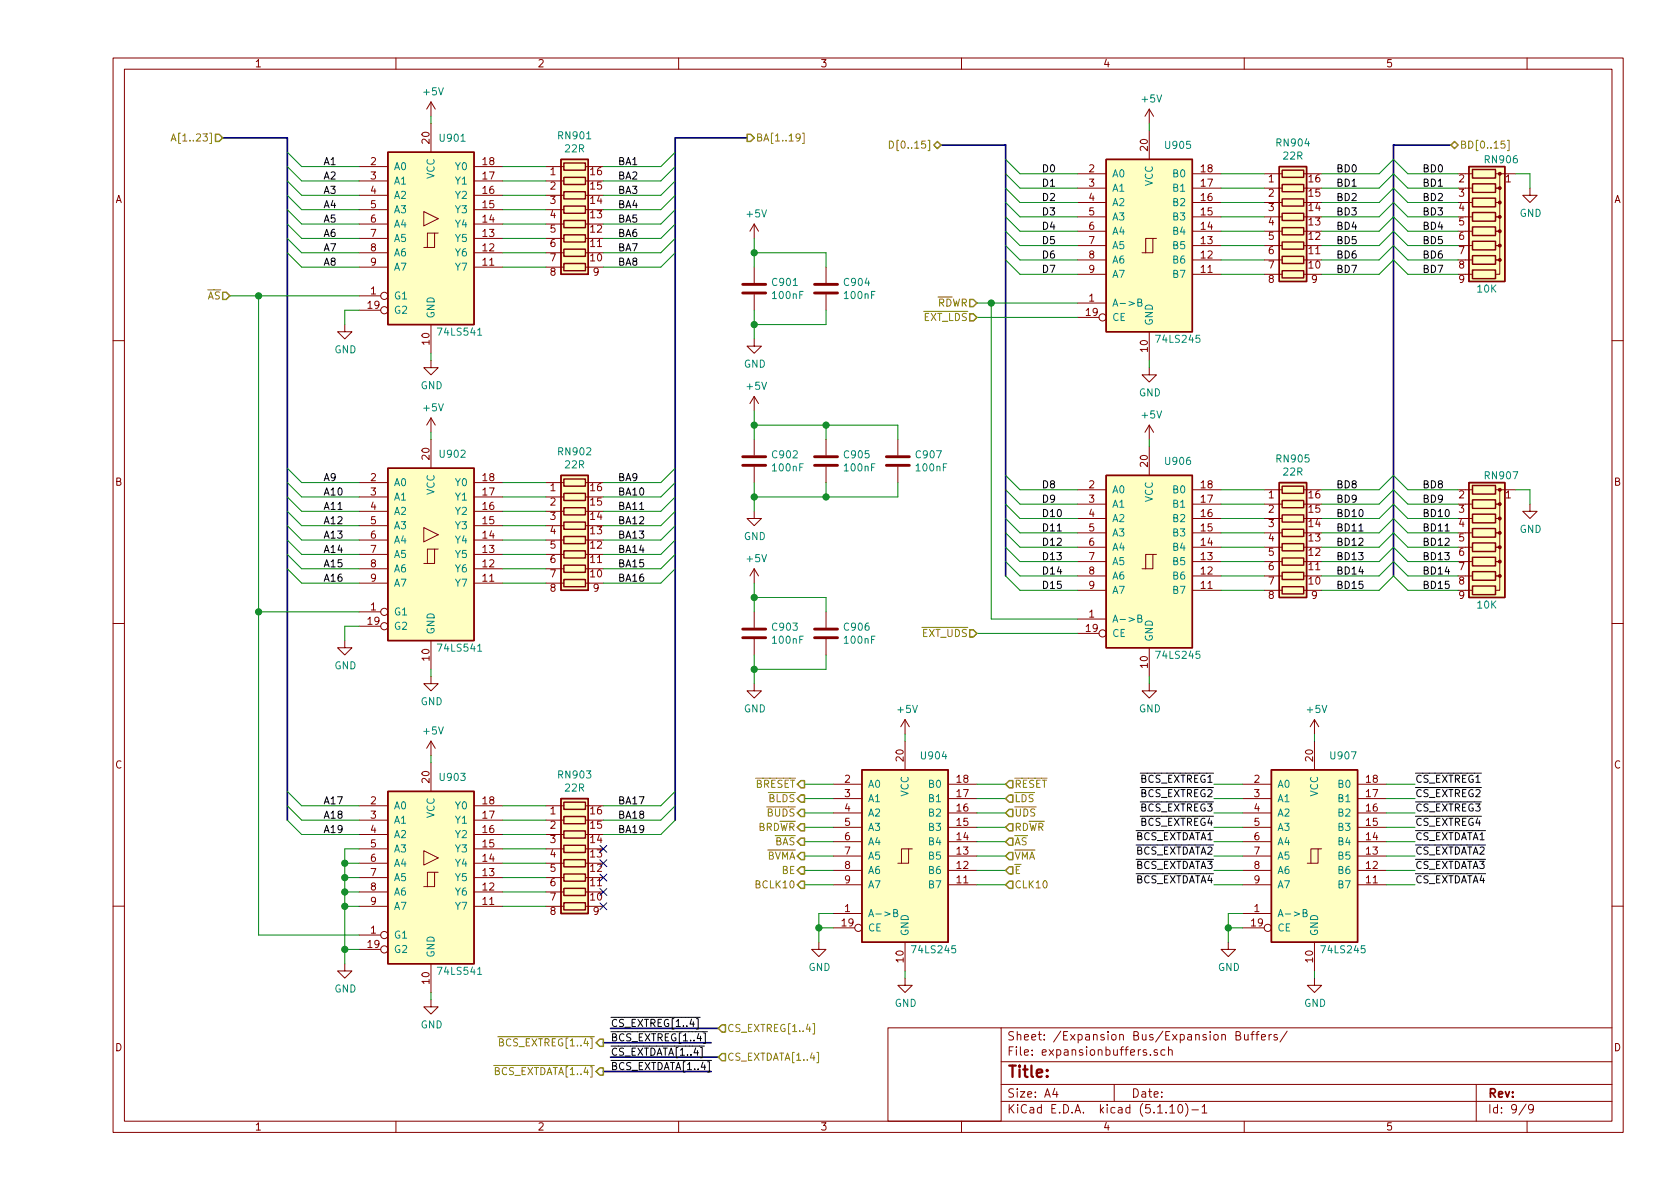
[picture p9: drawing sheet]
<svg xmlns="http://www.w3.org/2000/svg" width="297mm" height="210mm" viewBox="0 0 297 210" stroke-linecap="round" stroke-linejoin="round" font-family="sans-serif">
<g fill="none" stroke="#840000" stroke-width=".18">
<path d="M20 10.3h267v189.9h-267zM22 12.2h263v186.1h-263zM70 10.3v1.9M76.2 18l-.8 1.3M76.2 18v2.6M76.2 18l.8 1.3M120 10.3v1.9M170 10.3v1.9M203.2 19.3v2.5M203.2 19.3l-.8 1.3M203.2 19.3l.8 1.3M220 10.3v1.9"/>
<path d="M270 10.3v1.9M63.5 39.6h5.1M63.5 37.1h5.1M63.5 34.5h5.1M63.5 32h5.1M63.5 29.5h5.1M74.9 37.4l2.6 1.3-2.6 1.2zM76.2 21.8v5.1M83.8 39.6h5.1M83.8 37.1h5.1M83.8 34.5h5.1M83.8 32h5.1"/>
<path d="M83.8 29.5h5.1M96.5 39.6h3.2M96.5 37.1h3.2M96.5 34.5h3.2M96.5 32h3.2M96.5 29.5h3.2M103.5 39.6h.6M103.5 37.1h.6M103.5 34.5h.6M103.5 32h.6M103.5 29.5h.6M133.3 39.6v2.6"/>
<path d="M133.3 39.6l-.7 1.3M133.3 39.6l.8 1.3M190.5 30.7h5.1M190.5 33.3h5.1M190.5 35.8h5.1M190.5 38.3h5.1M203.2 23.1v5.1M210.8 30.7h5.1M210.8 33.3h5.1M210.8 35.8h5.1M210.8 38.3h5.1M223.5 30.7h3.2"/>
<path d="M223.5 33.3h3.2M223.5 35.8h3.2M223.5 38.3h3.2M230.5 30.7h.6M230.5 33.3h.6M230.5 35.8h.6M230.5 38.3h.6M259.1 30.7h1.2M259.1 33.3h1.2M259.1 35.8h1.2M259.1 38.3h1.2M264.4 30.7h.8v2.6h-.8h.8v2.5h-.8h.8v2.5h-.8h.8v2.6h-.8h.8v2.5h-.8h.8v2.6h-.8h.8v2.5h-.8"/>
<path d="M265.4 30.7h2.6M270.5 33.3v1.2h1.3l-1.3 1.3-1.3-1.3h1.3M61 57.4v1.3h1.2l-1.2 1.2-1.3-1.2h1.3M63.5 52.3h3.8M63.5 47.2h5.1M63.5 44.7h5.1M63.5 42.2h5.1M63.5 54.9h3.8M76.2 57.4v5.1M76.8 41.2h-1.2v2.6M77.5 41.2h-.7v2.6h-1.9M83.8 47.2h5.1"/>
<path d="M83.8 44.7h5.1M83.8 42.2h5.1M96.5 47.2h3.2M96.5 44.7h3.2M96.5 42.2h3.2M103.5 47.2h3.2M103.5 44.7h.6M103.5 42.2h.6M133.3 59.9v1.3h1.3l-1.3 1.3-1.2-1.3h1.2M133.3 47.2v2.8M133.3 52.1v2.8M146 47.2v2.8"/>
<path d="M146 52.1v2.8M190.5 40.9h5.1M190.5 43.4h5.1M190.5 46h5.1M190.5 48.5h5.1M190.5 53.6h5.1M190.5 56.1h3.8M203.2 58.7v5M203.8 42.2h-1.2v2.5M204.5 42.2h-.7v2.5h-1.9M210.8 40.9h5.1M210.8 43.4h5.1"/>
<path d="M210.8 46h5.1M210.8 48.5h5.1M223.5 40.9h3.2M223.5 43.4h3.2M223.5 46h3.2M223.5 48.5h3.2M230.5 40.9h.6M230.5 43.4h.6M230.5 46h.6M230.5 48.5h3.2M259.1 40.9h1.2M259.1 43.4h1.2"/>
<path d="M259.1 46h1.2M259.1 48.5h1.2M20 60.2h2M76.2 63.7v1.3h1.3l-1.3 1.3-1.3-1.3h1.3M76.2 73.9v2.5M76.2 77.7v5.1M76.2 73.9l-.8 1.3M76.2 73.9l.8 1.3M133.3 70.1v2.5M133.3 77.7v2.8M133.3 70.1l-.7 1.3M133.3 70.1l.8 1.3"/>
<path d="M146 77.7v2.8M158.7 77.7v2.8M203.2 65v1.3h1.3l-1.3 1.3-1.3-1.3h1.3M203.2 75.2l-.8 1.2M203.2 75.2v2.5M203.2 79v5.1M203.2 75.2l.8 1.2M285 60.2h2M63.5 98h5.1M63.5 95.5h5.1M63.5 93h5.1M63.5 90.4h5.1"/>
<path d="M63.5 87.9h5.1M63.5 85.3h5.1M74.9 93.3l2.6 1.3-2.6 1.2zM76.8 97.1h-1.2v2.5M77.5 97.1h-.7v2.5h-1.9M83.8 98h5.1M83.8 95.5h5.1M83.8 93h5.1M83.8 90.4h5.1M83.8 87.9h5.1M83.8 85.3h5.1M96.5 98h3.2"/>
<path d="M96.5 95.5h3.2M96.5 93h3.2M96.5 90.4h3.2M96.5 87.9h3.2M96.5 85.3h3.2M103.5 98h.6M103.5 95.5h.6M103.5 93h.6M103.5 90.4h.6M103.5 87.9h.6M103.5 85.3h.6M133.3 90.4v1.3h1.3l-1.3 1.3-1.2-1.3h1.2"/>
<path d="M133.3 82.5v2.8M146 82.5v2.8M158.7 82.5v2.8M190.5 86.6h5.1M190.5 89.1h5.1M190.5 91.7h5.1M190.5 94.2h5.1M190.5 96.8h5.1M190.5 99.3h5.1M203.8 98h-1.2v2.6M204.5 98h-.7v2.6h-1.9M210.8 86.6h5.1"/>
<path d="M210.8 89.1h5.1M210.8 91.7h5.1M210.8 94.2h5.1M210.8 96.8h5.1M210.8 99.3h5.1M223.5 86.6h3.2M223.5 89.1h3.2M223.5 91.7h3.2M223.5 94.2h3.2M223.5 96.8h3.2M223.5 99.3h3.2M230.5 86.6h.6"/>
<path d="M230.5 89.1h.6M230.5 91.7h.6M230.5 94.2h.6M230.5 96.8h.6M230.5 99.3h.6M259.1 86.6h1.2M259.1 89.1h1.2M259.1 91.7h1.2M259.1 94.2h1.2M259.1 96.8h1.2M259.1 99.3h1.2M264.4 86.6h.8v2.5h-.8h.8v2.6h-.8h.8v2.5h-.8h.8v2.6h-.8h.8v2.5h-.8h.8v2.5h-.8h.8v2.6h-.8"/>
<path d="M265.4 86.6h2.6M270.5 89.1v1.3h1.3l-1.3 1.3-1.3-1.3h1.3M20 110.3h2M61 113.3v1.2h1.2l-1.2 1.3-1.3-1.3h1.3M63.5 108.2h3.8M63.5 103.1h5.1M63.5 100.6h5.1M63.5 110.7h3.8M76.2 119.6v1.3h1.3l-1.3 1.3-1.3-1.3h1.3M76.2 113.3v5.1M83.8 103.1h5.1M83.8 100.6h5.1"/>
<path d="M96.5 103.1h3.2M96.5 100.6h3.2M103.5 103.1h3.2M103.5 100.6h.6M133.3 100.6v2.5M133.3 108.2v2.8M133.3 113v2.8M133.3 100.6l-.7 1.2M133.3 100.6l.8 1.2M146 108.2v2.8M146 113v2.8M190.5 101.8h5.1"/>
<path d="M190.5 104.4h5.1M190.5 109.5h5.1M190.5 112h3.8M203.2 114.5v5.1M210.8 101.8h5.1M210.8 104.4h5.1M223.5 101.8h3.2M223.5 104.4h3.2M230.5 101.8h.6M230.5 104.4h3.2M259.1 101.8h1.2M259.1 104.4h1.2"/>
<path d="M285 110.3h2M76.2 131.1v2.5M76.2 134.9v5M76.2 131.1l-.8 1.2M76.2 131.1l.8 1.2M133.3 120.9v1.3h1.3l-1.3 1.2-1.2-1.2h1.2M147.3 138.7h5.1M160 127.2l-.7 1.3M160 127.2v2.6M160 131.1v5M160 127.2l.8 1.3M167.6 138.7h5.1"/>
<path d="M203.2 120.9v1.3h1.3l-1.3 1.2-1.3-1.2h1.3M219.7 138.7h5.1M232.4 127.2l-.8 1.3M232.4 127.2v2.6M232.4 131.1v5M232.4 127.2l.8 1.3M240 138.7h5.1M63.5 142.5h5.1M63.5 145h5.1M63.5 147.6h5.1M63.5 150.1h5.1M63.5 152.6h5.1"/>
<path d="M63.5 155.2h5.1M63.5 157.7h5.1M74.9 150.4l2.6 1.3-2.6 1.3zM76.8 154.2h-1.2v2.6M77.5 154.2h-.7v2.6h-1.9M83.8 142.5h5.1M83.8 145h5.1M83.8 147.6h5.1M83.8 150.1h5.1M83.8 152.6h5.1M83.8 155.2h5.1M83.8 157.7h5.1"/>
<path d="M96.5 142.5h3.2M96.5 145h3.2M96.5 147.6h3.2M96.5 150.1h3.2M96.5 152.6h3.2M96.5 155.2h3.2M96.5 157.7h3.2M103.5 142.5h.6M103.5 145h.6M103.5 147.6h.6M103.5 150.1h.6M103.5 152.6h.6"/>
<path d="M103.5 155.2h.6M103.5 157.7h.6M147.3 156.5h5.1M147.3 153.9h5.1M147.3 151.4h5.1M147.3 148.8h5.1M147.3 146.3h5.1M147.3 143.8h5.1M147.3 141.2h5.1M160.7 150.1h-1.3v2.5M161.3 150.1h-.6v2.5h-2M167.6 156.5h5.1"/>
<path d="M167.6 153.9h5.1M167.6 151.4h5.1M167.6 148.8h5.1M167.6 146.3h5.1M167.6 143.8h5.1M167.6 141.2h5.1M219.7 156.5h5.1M219.7 153.9h5.1M219.7 151.4h5.1M219.7 148.8h5.1M219.7 146.3h5.1M219.7 143.8h5.1"/>
<path d="M219.7 141.2h5.1M233 150.1h-1.2v2.5M233.7 150.1h-.7v2.5h-1.9M240 156.5h5.1M240 153.9h5.1M240 151.4h5.1M240 148.8h5.1M240 146.3h5.1M240 143.8h5.1M240 141.2h5.1M20 160.2h2M61 170.4v1.3h1.2l-1.2 1.3-1.3-1.3h1.3"/>
<path d="M63.5 160.3h5.1M63.5 165.3h3.8M63.5 167.9h3.8M76.2 176.8v1.2h1.3l-1.3 1.3-1.3-1.3h1.3M76.2 170.4v5.1M83.8 160.3h5.1M96.5 160.3h3.2M103.5 160.3h3.2M144.8 166.6v1.3h1.2l-1.2 1.3-1.3-1.3h1.3M147.3 161.5h5.1M147.3 164.1h3.8M160 173v1.2h1.3l-1.3 1.3-1.3-1.3h1.3"/>
<path d="M160 166.6v5.1M217.2 166.6v1.3h1.2l-1.2 1.3-1.3-1.3h1.3M219.7 161.5h5.1M219.7 164.1h3.8M232.4 173v1.2h1.3l-1.3 1.3-1.3-1.3h1.3M232.4 166.6v5.1M285 160.2h2M70 198.3v1.9M120 198.3v1.9M157 181.8h20v16.5h-20zM170 198.3v1.9M177 194.8h108"/>
<path d="M177 191.8h108M177 187.8h108M177 181.8h108M186.5 192.5l-.4 1h1M186.8 193v1M197 191.8v3M203.4 186.5v.1M204.6 185.7a.37 .37 0 0 0-.6 .1l.1 .2 .5 .2 .1 .1-.2 .3-.5-.1M206 185.7l-.5-.1-.2 .3v.6l.2 .1 .5-.1M206.6 185.7h.1a.37 .37 0 0 1 .6 .1v.8M206.6 185.1v1.5M206.8 195.8l.5-.5v1.5"/>
<path d="M206.8 196.8h.9M208.5 195.4l.1-.1a.8 .8 0 0 1 .5 .8 .8 .8 0 0 1-.5 .7 1 1 0 0 1-.1-1.4zM209.6 195.1a1.71 1.71 0 0 1 0 2.3M210.7 196.3h1.2M212.5 195.8l.5-.5v1.5M212.5 196.8h.9M218.5 183.1l.8-.1v-.3l-.1-.2-.7-.1v1.5h.6l.3-.3a.41 .41 0 0 0-.4-.5M220 198.3v1.9M220 182.9l.1 .9 .3 .1 .3-.1M220.7 182.9v1M221.2 182.9h.5M221.7 182.4l-.3 .2v1.3"/>
<path d="M222 182.9h.6M222.6 182.4l-.3 .1-.1 .1v1.3M223 183.4l.7-.1v-.3l-.5-.1-.2 .2 .1 .7h.6M224.4 182.9v1M224.8 182.9l-.4 .3M225.8 183l-.3-.1-.3 .2 .1 .3 .5 .1v.3h-.6M227.6 182.3l-1.3 2M261 191.8v6.5M269.8 195.2l-1.2 2M270 198.3v1.9M271.1 196l-.3 .3-.4-.1-.1-.2v-.4l.1-.2 .4-.1 .2 .2a1.19 1.19 0 0 1-.2 1.2l-.4 .1"/>
<circle cx="67.9" cy="52.3" r=".63"/>
<circle cx="67.9" cy="54.9" r=".63"/>
<circle cx="194.9" cy="56.1" r=".63"/>
<circle cx="67.9" cy="110.7" r=".63"/>
<circle cx="67.9" cy="108.2" r=".63"/>
<circle cx="194.9" cy="112" r=".63"/>
<circle cx="67.9" cy="167.9" r=".63"/>
<circle cx="67.9" cy="165.3" r=".63"/>
<circle cx="151.8" cy="164.1" r=".63"/>
<circle cx="224.2" cy="164.1" r=".63"/>
</g>
<g fill="#ffffc2" stroke="#ffffc2" stroke-width=".18">
<path d="M259.7 29.5h6.4v20.3h-6.4z"/>
<path d="M224.8 136.1h15.2v30.5h-15.2z"/>
<path d="M152.4 136.1h15.2v30.5h-15.2z"/>
<path d="M259.7 85.3h6.4v20.4h-6.4z"/>
<path d="M226.2 85.3h4.8v20.4h-4.8z"/>
<path d="M195.6 84.1h15.2v30.4h-15.2z"/>
<path d="M195.6 28.2h15.2v30.5h-15.2z"/>
<path d="M226.2 29.5h4.8v20.3h-4.8z"/>
<path d="M99.2 141.2h4.8v20.3h-4.8z"/>
<path d="M68.6 26.9h15.2v30.5h-15.2z"/>
<path d="M68.6 82.8h15.2v30.5h-15.2z"/>
<path d="M68.6 139.9h15.2v30.5h-15.2z"/>
<path d="M99.2 28.2h4.8v20.3h-4.8z"/>
<path d="M99.2 84.1h4.8v20.3h-4.8z"/>
</g>
<g fill="none" stroke="#840000" stroke-width=".25">
<path d="M68.6 26.9h15.2v30.5h-15.2zM99.2 28.2h4.8v20.3h-4.8zM99.7 28.8h3.8v1.3h-3.8zM99.7 31.4h3.8v1.2h-3.8zM99.7 33.9h3.8v1.3h-3.8zM99.7 36.4h3.8v1.3h-3.8zM99.7 39h3.8v1.3h-3.8zM195.6 28.2h15.2v30.5h-15.2zM226.2 29.5h4.8v20.3h-4.8zM226.7 30.1h3.8v1.3h-3.8zM226.7 32.6h3.8v1.3h-3.8zM226.7 35.2h3.8v1.2h-3.8z"/>
<path d="M226.7 37.7h3.8v1.3h-3.8zM259.7 29.5h6.4v20.3h-6.4zM260.3 30h4.1v1.5h-4.1zM260.3 32.5h4.1v1.5h-4.1zM260.3 35h4.1v1.6h-4.1zM260.3 37.6h4.1v1.5h-4.1zM99.7 41.5h3.8v1.3h-3.8zM99.7 44.1h3.8v1.2h-3.8zM99.7 46.6h3.8v1.3h-3.8zM226.7 40.3h3.8v1.2h-3.8zM226.7 42.8h3.8v1.3h-3.8zM226.7 45.3h3.8v1.3h-3.8z"/>
<path d="M226.7 47.9h3.8v1.2h-3.8zM260.3 40.1h4.1v1.6h-4.1zM260.3 42.7h4.1v1.5h-4.1zM260.3 45.2h4.1v1.5h-4.1zM260.3 47.7h4.1v1.6h-4.1zM68.6 82.8h15.2v30.5h-15.2zM99.2 84.1h4.8v20.3h-4.8zM99.7 84.7h3.8v1.3h-3.8zM99.7 87.2h3.8v1.3h-3.8zM99.7 89.8h3.8v1.3h-3.8zM99.7 92.3h3.8v1.3h-3.8zM99.7 94.9h3.8v1.2h-3.8z"/>
<path d="M99.7 97.4h3.8v1.3h-3.8zM99.7 99.9h3.8v1.3h-3.8zM195.6 84.1h15.2v30.4h-15.2zM226.2 85.3h4.8v20.4h-4.8zM226.7 86h3.8v1.2h-3.8zM226.7 88.5h3.8v1.3h-3.8zM226.7 91.1h3.8v1.2h-3.8zM226.7 93.6h3.8v1.3h-3.8zM226.7 96.1h3.8v1.3h-3.8zM226.7 98.7h3.8v1.2h-3.8zM259.7 85.3h6.4v20.4h-6.4zM260.3 85.8h4.1v1.6h-4.1z"/>
<path d="M260.3 88.4h4.1v1.5h-4.1zM260.3 90.9h4.1v1.6h-4.1zM260.3 93.5h4.1v1.5h-4.1zM260.3 96h4.1v1.5h-4.1zM260.3 98.5h4.1v1.6h-4.1zM99.7 102.5h3.8v1.3h-3.8zM226.7 101.2h3.8v1.3h-3.8zM226.7 103.8h3.8v1.2h-3.8zM260.3 101.1h4.1v1.5h-4.1zM260.3 103.6h4.1v1.6h-4.1zM68.6 139.9h15.2v30.5h-15.2zM152.4 136.1h15.2v30.5h-15.2z"/>
<path d="M224.8 136.1h15.2v30.5h-15.2zM99.2 141.2h4.8v20.3h-4.8zM99.7 141.9h3.8v1.2h-3.8zM99.7 144.4h3.8v1.3h-3.8zM99.7 146.9h3.8v1.3h-3.8zM99.7 149.5h3.8v1.2h-3.8zM99.7 152h3.8v1.3h-3.8zM99.7 154.6h3.8v1.2h-3.8zM99.7 157.1h3.8v1.3h-3.8zM99.7 159.6h3.8v1.3h-3.8z"/>
</g>
<g fill="#840000" stroke="#840000" stroke-width=".18">
<circle cx="265.2" cy="30.7" r=".25"/>
<circle cx="265.2" cy="33.3" r=".25"/>
<circle cx="265.2" cy="35.8" r=".25"/>
<circle cx="265.2" cy="38.3" r=".25"/>
<circle cx="265.2" cy="40.9" r=".25"/>
<circle cx="265.2" cy="43.4" r=".25"/>
<circle cx="265.2" cy="46" r=".25"/>
<circle cx="265.2" cy="86.6" r=".25"/>
<circle cx="265.2" cy="89.1" r=".25"/>
<circle cx="265.2" cy="91.7" r=".25"/>
<circle cx="265.2" cy="94.2" r=".25"/>
<circle cx="265.2" cy="96.8" r=".25"/>
<circle cx="265.2" cy="99.3" r=".25"/>
<circle cx="265.2" cy="101.8" r=".25"/>
</g>
<g fill="none" stroke="#840000" stroke-width=".51">
<path d="M131.3 51.8h4.1M131.3 50.3h4.1M144 51.8h4.1M144 50.3h4.1M131.3 82.3h4.1M131.3 80.8h4.1M144 82.3h4.1M144 80.8h4.1M156.7 82.3h4.1M156.7 80.8h4.1M131.3 112.8h4.1M131.3 111.2h4.1"/>
<path d="M144 112.8h4.1M144 111.2h4.1"/>
</g>
<path d="M84.5 59.3h.7M201.2 53.5l.6-.1v-.4l-.6-.1v1.2h.5l.2-.2v-.2l-.3-.2M84.5 115.2h.7M201.2 109.4l.6-.1v-.4l-.6-.1v1.2h.5l.2-.2v-.2l-.3-.2M84.5 172.3h.7M158 161.4h.6v-.4l-.6-.2v1.3h.5l.2-.2v-.2l-.3-.3M230.4 161.4h.6v-.4l-.6-.2v1.3h.5l.2-.2v-.2l-.3-.3" fill="none" stroke="#008484" stroke-width=".18"/>
<path d="M39.4 24.4h11.4v120.6M132.1 24.4h-12.7v120.6M166.4 25.6h11.4v76.2M256.5 25.6h-10.1v76.2M106.7 189.5h19M106.7 184.4h19M107.9 186.9h19.1M107.9 181.9h19.1" fill="none" stroke="#000084" stroke-width=".3"/>
<g fill="none" stroke="#008400" stroke-width=".18">
<path d="M50.8 34.5l2.5 2.6h10.2M50.8 39.6l2.5 2.6h10.2M50.8 37.1l2.5 2.5h10.2M50.8 32l2.5 2.5h10.2M50.8 29.5l2.5 2.5h10.2M50.8 26.9l2.5 2.6h10.2M76.2 20.6v1.2M88.9 37.1h7.6M88.9 39.6h7.6M88.9 34.5h7.6M88.9 32h7.6M88.9 29.5h7.6"/>
<path d="M119.4 34.5l-2.6 2.6h-10.1M119.4 39.6l-2.6 2.6h-10.1M119.4 37.1l-2.6 2.5h-10.1M119.4 32l-2.6 2.5h-10.1M119.4 29.5l-2.6 2.5h-10.1M119.4 26.9l-2.6 2.6h-10.1M177.8 28.2l2.5 2.5h10.2M177.8 38.3l2.5 2.6h10.2M177.8 35.8l2.5 2.5h10.2M177.8 33.3l2.5 2.5h10.2M177.8 30.7l2.5 2.6h10.2M203.2 21.8v1.3"/>
<path d="M215.9 30.7h7.6M215.9 38.3h7.6M215.9 35.8h7.6M215.9 33.3h7.6M233.7 30.7h10.1l2.6-2.5 2.5 2.5h8.9M233.7 38.3h10.1l2.6-2.5 2.5 2.5h8.9M233.7 35.8h10.1l2.6-2.5 2.5 2.5h8.9M233.7 33.3h10.1l2.6-2.6 2.5 2.6h8.9M268 30.7h2.5v2.6M40.6 52.3h22.9M45.7 52.3v113h17.8M50.8 44.7l2.5 2.5h10.2"/>
<path d="M50.8 42.2l2.5 2.5h10.2M63.5 54.9h-2.5v2.5M88.9 42.2h7.6M88.9 47.2h7.6M88.9 44.7h7.6M119.4 44.7l-2.6 2.5h-10.1M119.4 42.2l-2.6 2.5h-10.1M133.3 42.2v5M133.3 54.9v5M133.3 44.7h12.7v2.5M146 54.9v2.5h-12.7M172.7 56.1h17.8"/>
<path d="M172.7 53.6h17.8M175.3 53.6v55.9h15.2M177.8 46l2.5 2.5h10.2M177.8 43.4l2.5 2.6h10.2M177.8 40.9l2.5 2.5h10.2M215.9 48.5h7.6M215.9 46h7.6M215.9 43.4h7.6M215.9 40.9h7.6M233.7 48.5h10.1l2.6-2.5 2.5 2.5h8.9M233.7 46h10.1l2.6-2.6 2.5 2.6h8.9M233.7 43.4h10.1l2.6-2.5 2.5 2.5h8.9"/>
<path d="M233.7 40.9h10.1l2.6-2.6 2.5 2.6h8.9M76.2 62.5v1.2M76.2 76.4v1.3M133.3 72.6v5.1M133.3 75.2h25.4v2.5M146 75.2v2.5M203.2 63.7v1.3M203.2 77.7v1.3M50.8 82.8l2.5 2.5h10.2M50.8 90.4l2.5 2.6h10.2M50.8 98l2.5 2.6h10.2M50.8 95.5l2.5 2.5h10.2"/>
<path d="M50.8 93l2.5 2.5h10.2M50.8 87.9l2.5 2.5h10.2M50.8 85.3l2.5 2.6h10.2M88.9 85.3h7.6M88.9 93h7.6M88.9 98h7.6M88.9 95.5h7.6M88.9 90.4h7.6M88.9 87.9h7.6M119.4 82.8l-2.6 2.5h-10.1M119.4 90.4l-2.6 2.6h-10.1M119.4 98l-2.6 2.6h-10.1"/>
<path d="M119.4 95.5l-2.6 2.5h-10.1M119.4 93l-2.6 2.5h-10.1M119.4 87.9l-2.6 2.5h-10.1M119.4 85.3l-2.6 2.6h-10.1M133.3 85.3v5.1M146 85.3v2.6M158.7 85.3v2.6h-25.4M177.8 99.3l2.5 2.5h10.2M177.8 96.8l2.5 2.5h10.2M177.8 94.2l2.5 2.6h10.2M177.8 91.7l2.5 2.5h10.2M177.8 89.1l2.5 2.6h10.2"/>
<path d="M177.8 86.6l2.5 2.5h10.2M177.8 84.1l2.5 2.5h10.2M215.9 99.3h7.6M215.9 96.8h7.6M215.9 94.2h7.6M215.9 91.7h7.6M215.9 89.1h7.6M215.9 86.6h7.6M233.7 99.3h10.1l2.6-2.5 2.5 2.5h8.9M233.7 96.8h10.1l2.6-2.6 2.5 2.6h8.9M233.7 94.2h10.1l2.6-2.5 2.5 2.5h8.9M233.7 91.7h10.1l2.6-2.6 2.5 2.6h8.9"/>
<path d="M233.7 89.1h10.1l2.6-2.5 2.5 2.5h8.9M233.7 86.6h10.1l2.6-2.5 2.5 2.5h8.9M268 86.6h2.5v2.5M45.7 108.2h17.8M50.8 100.6l2.5 2.5h10.2M63.5 110.7h-2.5v2.6M76.2 118.4v1.2M88.9 100.6h7.6M88.9 103.1h7.6M119.4 100.6l-2.6 2.5h-10.1M133.3 103.1v5.1M133.3 115.8v5.1"/>
<path d="M133.3 105.7h12.7v2.5M146 115.8v2.6h-12.7M172.7 112h17.8M177.8 101.8l2.5 2.6h10.2M203.2 119.6v1.3M215.9 104.4h7.6M215.9 101.8h7.6M233.7 104.4h10.1l2.6-2.6 2.5 2.6h8.9M233.7 101.8h10.1l2.6-2.5 2.5 2.5h8.9M50.8 139.9l2.5 2.6h10.2M76.2 133.6v1.3M119.4 139.9l-2.6 2.6h-10.1"/>
<path d="M142.2 138.7h5.1M160 129.8v1.3M172.7 138.7h5.1M214.6 138.7h5.1M232.4 129.8v1.3M245.1 138.7h5.1M50.8 142.5l2.5 2.5h10.2M50.8 145l2.5 2.6h10.2M61 152.6h2.5M61 155.2h2.5M61 157.7h2.5M63.5 150.1h-2.5v20.3"/>
<path d="M88.9 142.5h7.6M88.9 145h7.6M88.9 147.6h7.6M88.9 150.1h7.6M88.9 152.6h7.6M88.9 155.2h7.6M88.9 157.7h7.6M119.4 142.5l-2.6 2.5h-10.1M119.4 145l-2.6 2.6h-10.1M142.2 141.2h5.1M142.2 143.8h5.1M142.2 146.3h5.1"/>
<path d="M142.2 148.8h5.1M142.2 156.5h5.1M142.2 151.4h5.1M142.2 153.9h5.1M172.7 141.2h5.1M172.7 143.8h5.1M172.7 146.3h5.1M172.7 148.8h5.1M172.7 156.5h5.1M172.7 151.4h5.1M172.7 153.9h5.1M214.6 141.2h5.1"/>
<path d="M214.6 143.8h5.1M214.6 146.3h5.1M214.6 148.8h5.1M214.6 156.5h5.1M214.6 151.4h5.1M214.6 153.9h5.1M245.1 141.2h5.1M245.1 143.8h5.1M245.1 146.3h5.1M245.1 148.8h5.1M245.1 156.5h5.1M245.1 151.4h5.1"/>
<path d="M245.1 153.9h5.1M61 160.3h2.5M61 167.9h2.5M76.2 175.5v1.3M88.9 160.3h7.6M144.8 164.1h2.5M147.3 161.5h-2.5v5.1M160 171.7v1.3M217.2 164.1h2.5M219.7 161.5h-2.5v5.1M232.4 171.7v1.3"/>
</g>
<path d="M30.3 24.9l.4-1.2 .4 1.2M30.4 24.6h.6M141.5 24.2l-.3 .3-.3-.1-.2-.2 .2-.5h.3l.2 .1a.84 .84 0 0 1-.3 1.1h-.2M141.9 23.5h.3v1.9h-.3M157.3 24.9a.64 .64 0 0 1 .7 .7 .64 .64 0 0 1-.7 .6zM266 24.9h-.5l-.1 .6 .5-.1 .2 .3v.3l-.2 .2-.5-.1M266.5 24.8h.3v1.8h-.3M87.3 188.4h1.3M88 183.3h1.3M88.3 184.3l.5-.1 .2-.2-.1-.2-.6-.1v1.3h.5l.3-.3v-.2l-.4-.2M143.7 181h.3v1.8h-.3M144.4 186.1h.3v1.8h-.3" fill="none" stroke="#848400" stroke-width=".18"/>
<g fill="none" stroke="#848400" stroke-width=".25">
<path d="M38.1 23.7h.6l.7 .7-.7 .6h-.6zM132.1 23.7h.6l.6 .7-.6 .6h-.6zM165.1 25.6l.6-.6 .7 .6-.7 .7zM256.5 25.6l.7-.6 .6 .6-.6 .7zM39.4 51.7h.6l.6 .6-.6 .7h-.6zM171.4 53h.7l.6 .6-.6 .6h-.7zM171.4 55.5h.7l.6 .6-.6 .7h-.7zM171.4 111.4h.7l.6 .6-.6 .6h-.7zM141.6 138h.6v1.3h-.6l-.6-.6zM178.4 138h.7v1.3h-.7l-.6-.6zM141.6 153.3h.6v1.3h-.6l-.6-.7zM141.6 140.6h.6v1.3h-.6l-.6-.7z"/>
<path d="M141.6 145.7h.6v1.2h-.6l-.6-.6zM141.6 155.8h.6v1.3h-.6l-.6-.6zM141.6 143.1h.6v1.3h-.6l-.6-.6zM141.6 148.2h.6v1.3h-.6l-.6-.7zM141.6 150.7h.6v1.3h-.6l-.6-.6zM177.8 156.5l.6-.7h.7v1.3h-.7zM177.8 148.8l.6-.6h.7v1.3h-.7zM177.8 146.3l.6-.6h.7v1.2h-.7zM178.4 150.7h.7v1.3h-.7l-.6-.6zM178.4 153.3h.7v1.3h-.7l-.6-.7zM178.4 143.1h.7v1.3h-.7l-.6-.6zM178.4 140.6h.7v1.3h-.7l-.6-.7z"/>
<path d="M106 188.8h.7v1.3h-.7l-.6-.6zM106 183.8h.7v1.2h-.7l-.6-.6zM127.6 181.2h.7v1.3h-.7l-.6-.6zM127.6 186.3h.7v1.3h-.7l-.6-.7z"/>
</g>
<path d="M113.1 90.1h.7M240.3 93.9h.7M255.5 93.9h.7M123 179.9h.8M123.1 180.1h.3v1.9h-.3M123.7 185h.8M123.9 185.2h.3v1.8h-.3M124.2 182.4h.9M124.4 182.7h.3v1.8h-.3M124.9 187.5h.9M125.1 187.8h.3v1.8h-.3" fill="none" stroke="#000" stroke-width=".18"/>
<g fill="#008400" stroke="#008400" stroke-width=".25">
<circle cx="146.1" cy="75.2" r=".51"/>
<circle cx="61" cy="152.6" r=".51"/>
<circle cx="146.1" cy="87.9" r=".51"/>
<circle cx="133.4" cy="57.4" r=".51"/>
<circle cx="133.4" cy="105.7" r=".51"/>
<circle cx="144.8" cy="164.1" r=".51"/>
<circle cx="217.2" cy="164.1" r=".51"/>
<circle cx="175.3" cy="53.6" r=".51"/>
<circle cx="133.4" cy="44.7" r=".51"/>
<circle cx="45.7" cy="108.2" r=".51"/>
<circle cx="45.7" cy="52.3" r=".51"/>
<circle cx="61" cy="155.2" r=".51"/>
<circle cx="61" cy="157.7" r=".51"/>
<circle cx="61" cy="160.3" r=".51"/>
<circle cx="61" cy="167.9" r=".51"/>
<circle cx="133.4" cy="75.2" r=".51"/>
<circle cx="133.4" cy="87.9" r=".51"/>
<circle cx="133.4" cy="118.4" r=".51"/>
</g>
<path d="M106.1 149.5l1.2 1.2M106.1 152l1.2 1.3M106.1 154.6l1.2 1.2M106.1 157.1l1.2 1.2M106.1 159.7l1.2 1.2M107.3 149.5l-1.2 1.2M107.3 152l-1.2 1.3M107.3 154.6l-1.2 1.2M107.3 157.1l-1.2 1.2M107.3 159.7l-1.2 1.2" fill="none" stroke="#000084" stroke-width=".18"/>
<text font-size="2.8" fill="#840000" x="178" y="190.5">Title:</text>
<g font-size="2.1" fill="#840000">
<text x="178" y="184">Sheet: /Expansion Bus/Expansion Buffers/</text>
<text x="178" y="186.7">File: expansionbuffers.sch</text>
<text x="178" y="196.9">KiCad E.D.A. kicad (5.1.10)-1</text>
<text x="178" y="194.1">Size: A4</text>
<text x="200" y="194.1">Date:</text>
<text x="263" y="194.1">Rev:</text>
<text x="263" y="196.9">Id: 9/9</text>
</g>
<g font-size="1.8" fill="#840000">
<text x="45" y="11.9">1</text>
<text x="95" y="11.9">2</text>
<text x="145" y="11.9">3</text>
<text x="195" y="11.9">4</text>
<text x="245" y="11.9">5</text>
<text x="65.6" y="29.2">2</text>
<text x="75.9" y="25.3" transform="rotate(-90 75.9 25.3)">20</text>
<text x="85.4" y="29.2">18</text>
<text x="202.9" y="26.6" transform="rotate(-90 202.9 26.6)">20</text>
<text x="20.4" y="35.9">A</text>
<text x="65.6" y="31.7">3</text>
<text x="65.6" y="34.3">4</text>
<text x="85.4" y="34.3">16</text>
<text x="85.4" y="31.7">17</text>
<text x="97.3" y="31">1</text>
<text x="97.3" y="33.5">2</text>
<text x="104.4" y="33.5">15</text>
<text x="104.4" y="31">16</text>
<text x="192.6" y="30.5">2</text>
<text x="192.6" y="33">3</text>
<text x="192.6" y="35.6">4</text>
<text x="212.4" y="35.6">16</text>
<text x="212.4" y="33">17</text>
<text x="212.4" y="30.5">18</text>
<text x="224.3" y="32.3">1</text>
<text x="224.3" y="34.8">2</text>
<text x="231.4" y="34.8">15</text>
<text x="231.4" y="32.3">16</text>
<text x="258" y="32.3">2</text>
<text x="258" y="34.8">3</text>
<text x="266.2" y="32.3">1</text>
<text x="285.4" y="35.9">A</text>
<text x="65.6" y="36.8">5</text>
<text x="65.6" y="39.4">6</text>
<text x="65.6" y="41.9">7</text>
<text x="85.4" y="41.9">13</text>
<text x="85.4" y="39.4">14</text>
<text x="85.4" y="36.8">15</text>
<text x="97.3" y="36.1">3</text>
<text x="97.3" y="38.6">4</text>
<text x="97.3" y="41.1">5</text>
<text x="104.4" y="41.1">12</text>
<text x="104.4" y="38.6">13</text>
<text x="104.4" y="36.1">14</text>
<text x="192.6" y="38.1">5</text>
<text x="192.6" y="40.6">6</text>
<text x="212.4" y="40.6">14</text>
<text x="212.4" y="38.1">15</text>
<text x="224.3" y="37.3">3</text>
<text x="224.3" y="39.9">4</text>
<text x="231.4" y="39.9">13</text>
<text x="231.4" y="37.3">14</text>
<text x="258" y="37.3">4</text>
<text x="258" y="39.9">5</text>
<text x="65.6" y="44.4">8</text>
<text x="65.6" y="47">9</text>
<text x="85.4" y="47">11</text>
<text x="85.4" y="44.4">12</text>
<text x="97.3" y="43.7">6</text>
<text x="97.3" y="46.2">7</text>
<text x="104.4" y="46.2">10</text>
<text x="104.4" y="43.7">11</text>
<text x="192.6" y="43.2">7</text>
<text x="192.6" y="45.7">8</text>
<text x="212.4" y="45.7">12</text>
<text x="212.4" y="43.2">13</text>
<text x="224.3" y="42.4">5</text>
<text x="224.3" y="45">6</text>
<text x="224.3" y="47.5">7</text>
<text x="231.4" y="47.5">10</text>
<text x="231.4" y="45">11</text>
<text x="231.4" y="42.4">12</text>
<text x="258" y="42.4">6</text>
<text x="258" y="45">7</text>
<text x="258" y="47.5">8</text>
<text x="65.6" y="52.1">1</text>
<text x="97.3" y="48.8">8</text>
<text x="104.9" y="48.8">9</text>
<text x="192.6" y="53.3">1</text>
<text x="192.6" y="48.3">9</text>
<text x="212.4" y="48.3">11</text>
<text x="224.3" y="50">8</text>
<text x="231.9" y="50">9</text>
<text x="258" y="50">9</text>
<text x="65.1" y="54.6">19</text>
<text x="192.1" y="55.9">19</text>
<text x="75.9" y="60.9" transform="rotate(-90 75.9 60.9)">10</text>
<text x="202.9" y="62.2" transform="rotate(-90 202.9 62.2)">10</text>
<text x="75.9" y="81.2" transform="rotate(-90 75.9 81.2)">20</text>
<text x="202.9" y="82.5" transform="rotate(-90 202.9 82.5)">20</text>
<text x="20.4" y="85.9">B</text>
<text x="65.6" y="85.1">2</text>
<text x="65.6" y="87.6">3</text>
<text x="85.4" y="87.6">17</text>
<text x="85.4" y="85.1">18</text>
<text x="97.3" y="86.9">1</text>
<text x="97.3" y="89.4">2</text>
<text x="104.4" y="89.4">15</text>
<text x="104.4" y="86.9">16</text>
<text x="192.6" y="86.4">2</text>
<text x="192.6" y="88.9">3</text>
<text x="212.4" y="88.9">17</text>
<text x="212.4" y="86.4">18</text>
<text x="224.3" y="88.1">1</text>
<text x="231.4" y="88.1">16</text>
<text x="258" y="88.1">2</text>
<text x="266.2" y="88.1">1</text>
<text x="285.4" y="85.9">B</text>
<text x="65.6" y="90.2">4</text>
<text x="65.6" y="92.7">5</text>
<text x="65.6" y="95.2">6</text>
<text x="85.4" y="95.2">14</text>
<text x="85.4" y="92.7">15</text>
<text x="85.4" y="90.2">16</text>
<text x="97.3" y="91.9">3</text>
<text x="97.3" y="94.5">4</text>
<text x="104.4" y="94.5">13</text>
<text x="104.4" y="91.9">14</text>
<text x="192.6" y="91.4">4</text>
<text x="192.6" y="94">5</text>
<text x="212.4" y="94">15</text>
<text x="212.4" y="91.4">16</text>
<text x="224.3" y="90.7">2</text>
<text x="224.3" y="93.2">3</text>
<text x="224.3" y="95.8">4</text>
<text x="231.4" y="95.8">13</text>
<text x="231.4" y="93.2">14</text>
<text x="231.4" y="90.7">15</text>
<text x="258" y="90.7">3</text>
<text x="258" y="93.2">4</text>
<text x="258" y="95.8">5</text>
<text x="65.6" y="97.8">7</text>
<text x="65.6" y="100.3">8</text>
<text x="85.4" y="100.3">12</text>
<text x="85.4" y="97.8">13</text>
<text x="97.3" y="97">5</text>
<text x="97.3" y="99.6">6</text>
<text x="104.4" y="99.6">11</text>
<text x="104.4" y="97">12</text>
<text x="192.6" y="96.5">6</text>
<text x="192.6" y="99.1">7</text>
<text x="192.6" y="101.6">8</text>
<text x="212.4" y="101.6">12</text>
<text x="212.4" y="99.1">13</text>
<text x="212.4" y="96.5">14</text>
<text x="224.3" y="98.3">5</text>
<text x="224.3" y="100.8">6</text>
<text x="231.4" y="100.8">11</text>
<text x="231.4" y="98.3">12</text>
<text x="258" y="98.3">6</text>
<text x="258" y="100.8">7</text>
<text x="65.6" y="107.9">1</text>
<text x="65.6" y="102.9">9</text>
<text x="85.4" y="102.9">11</text>
<text x="97.3" y="102.1">7</text>
<text x="97.3" y="104.6">8</text>
<text x="104.4" y="102.1">10</text>
<text x="104.9" y="104.6">9</text>
<text x="192.6" y="104.1">9</text>
<text x="212.4" y="104.1">11</text>
<text x="224.3" y="103.4">7</text>
<text x="224.3" y="105.9">8</text>
<text x="231.4" y="103.4">10</text>
<text x="231.9" y="105.9">9</text>
<text x="258" y="103.4">8</text>
<text x="258" y="105.9">9</text>
<text x="65.1" y="110.5">19</text>
<text x="192.1" y="111.8">19</text>
<text x="192.6" y="109.2">1</text>
<text x="75.9" y="116.8" transform="rotate(-90 75.9 116.8)">10</text>
<text x="202.9" y="118.1" transform="rotate(-90 202.9 118.1)">10</text>
<text x="20.4" y="135.9">C</text>
<text x="159.8" y="134.6" transform="rotate(-90 159.8 134.6)">20</text>
<text x="232.2" y="134.6" transform="rotate(-90 232.2 134.6)">20</text>
<text x="285.4" y="135.9">C</text>
<text x="65.6" y="142.2">2</text>
<text x="75.9" y="138.4" transform="rotate(-90 75.9 138.4)">20</text>
<text x="85.4" y="142.2">18</text>
<text x="149.4" y="138.4">2</text>
<text x="149.4" y="141">3</text>
<text x="149.4" y="143.5">4</text>
<text x="169.2" y="143.5">16</text>
<text x="169.2" y="141">17</text>
<text x="169.2" y="138.4">18</text>
<text x="221.8" y="138.4">2</text>
<text x="221.8" y="141">3</text>
<text x="221.8" y="143.5">4</text>
<text x="241.6" y="143.5">16</text>
<text x="241.6" y="141">17</text>
<text x="241.6" y="138.4">18</text>
<text x="65.6" y="144.8">3</text>
<text x="65.6" y="147.3">4</text>
<text x="65.6" y="149.9">5</text>
<text x="85.4" y="149.9">15</text>
<text x="85.4" y="147.3">16</text>
<text x="85.4" y="144.8">17</text>
<text x="97.3" y="144">1</text>
<text x="97.3" y="146.6">2</text>
<text x="97.3" y="149.1">3</text>
<text x="104.4" y="149.1">14</text>
<text x="104.4" y="146.6">15</text>
<text x="104.4" y="144">16</text>
<text x="149.4" y="146">5</text>
<text x="149.4" y="148.6">6</text>
<text x="169.2" y="148.6">14</text>
<text x="169.2" y="146">15</text>
<text x="221.8" y="146">5</text>
<text x="221.8" y="148.6">6</text>
<text x="241.6" y="148.6">14</text>
<text x="241.6" y="146">15</text>
<text x="65.6" y="152.4">6</text>
<text x="65.6" y="154.9">7</text>
<text x="85.4" y="154.9">13</text>
<text x="85.4" y="152.4">14</text>
<text x="97.3" y="151.6">4</text>
<text x="97.3" y="154.2">5</text>
<text x="104.4" y="154.2">12</text>
<text x="104.4" y="151.6">13</text>
<text x="149.4" y="151.1">7</text>
<text x="149.4" y="153.7">8</text>
<text x="169.2" y="153.7">12</text>
<text x="169.2" y="151.1">13</text>
<text x="221.8" y="151.1">7</text>
<text x="221.8" y="153.7">8</text>
<text x="241.6" y="153.7">12</text>
<text x="241.6" y="151.1">13</text>
<text x="65.6" y="157.5">8</text>
<text x="65.6" y="160">9</text>
<text x="85.4" y="160">11</text>
<text x="85.4" y="157.5">12</text>
<text x="97.3" y="156.7">6</text>
<text x="97.3" y="159.3">7</text>
<text x="97.3" y="161.8">8</text>
<text x="104.4" y="159.3">10</text>
<text x="104.4" y="156.7">11</text>
<text x="104.9" y="161.8">9</text>
<text x="149.4" y="161.3">1</text>
<text x="149.4" y="156.2">9</text>
<text x="169.2" y="156.2">11</text>
<text x="221.8" y="161.3">1</text>
<text x="221.8" y="156.2">9</text>
<text x="241.6" y="156.2">11</text>
<text x="65.1" y="167.6">19</text>
<text x="65.6" y="165.1">1</text>
<text x="148.9" y="163.8">19</text>
<text x="221.3" y="163.8">19</text>
<text x="75.9" y="173.9" transform="rotate(-90 75.9 173.9)">10</text>
<text x="159.8" y="170.1" transform="rotate(-90 159.8 170.1)">10</text>
<text x="232.2" y="170.1" transform="rotate(-90 232.2 170.1)">10</text>
<text x="20.4" y="185.9">D</text>
<text x="285.4" y="185.9">D</text>
<text x="45" y="199.9">1</text>
<text x="95" y="199.9">2</text>
<text x="145" y="199.9">3</text>
<text x="195" y="199.9">4</text>
<text x="245" y="199.9">5</text>
</g>
<g font-size="1.8" fill="#008484">
<text x="75" y="16.9">+5V</text>
<text x="202" y="18.1">+5V</text>
<text x="77.9" y="25.1">U901</text>
<text x="98.9" y="24.6">RN901</text>
<text x="100" y="26.9">22R</text>
<text x="206.2" y="26.3">U905</text>
<text x="225.9" y="25.9">RN904</text>
<text x="227" y="28.2">22R</text>
<text x="262.7" y="28.9">RN906</text>
<text x="69.6" y="30.1">A0</text>
<text x="69.6" y="32.6">A1</text>
<text x="69.6" y="35.2">A2</text>
<text x="76.8" y="31.7" transform="rotate(-90 76.8 31.7)">VCC</text>
<text x="80.6" y="35.2">Y2</text>
<text x="80.6" y="32.6">Y1</text>
<text x="80.6" y="30.1">Y0</text>
<text x="196.6" y="31.4">A0</text>
<text x="196.6" y="33.9">A1</text>
<text x="203.8" y="32.9" transform="rotate(-90 203.8 32.9)">VCC</text>
<text x="207.5" y="33.9">B1</text>
<text x="207.5" y="31.4">B0</text>
<text x="69.6" y="37.7">A3</text>
<text x="69.6" y="40.3">A4</text>
<text x="80.6" y="40.3">Y4</text>
<text x="80.6" y="37.7">Y3</text>
<text x="132.1" y="38.4">+5V</text>
<text x="196.6" y="36.4">A2</text>
<text x="196.6" y="39">A3</text>
<text x="196.6" y="41.5">A4</text>
<text x="207.5" y="41.5">B4</text>
<text x="207.5" y="39">B3</text>
<text x="207.5" y="36.4">B2</text>
<text x="268.7" y="38.3">GND</text>
<text x="69.6" y="42.8">A5</text>
<text x="69.6" y="45.3">A6</text>
<text x="69.6" y="47.9">A7</text>
<text x="80.6" y="47.9">Y7</text>
<text x="80.6" y="45.3">Y6</text>
<text x="80.6" y="42.8">Y5</text>
<text x="196.6" y="44.1">A5</text>
<text x="196.6" y="46.6">A6</text>
<text x="207.5" y="46.6">B6</text>
<text x="207.5" y="44.1">B5</text>
<text x="69.6" y="53">G1</text>
<text x="136.7" y="50.6">C901</text>
<text x="136.7" y="52.9">100nF</text>
<text x="149.4" y="50.6">C904</text>
<text x="149.4" y="52.9">100nF</text>
<text x="196.6" y="49.1">A7</text>
<text x="207.5" y="49.1">B7</text>
<text x="261.3" y="51.7">10K</text>
<text x="69.6" y="55.5">G2</text>
<text x="76.8" y="56.4" transform="rotate(-90 76.8 56.4)">GND</text>
<text x="77.7" y="59.4">74LS541</text>
<text x="196.6" y="54.2">A-&gt;B</text>
<text x="196.6" y="56.8">CE</text>
<text x="203.8" y="57.7" transform="rotate(-90 203.8 57.7)">GND</text>
<text x="59.1" y="62.5">GND</text>
<text x="131.5" y="65">GND</text>
<text x="204.7" y="60.6">74LS245</text>
<text x="74.4" y="68.8">GND</text>
<text x="132.1" y="68.9">+5V</text>
<text x="201.4" y="70.1">GND</text>
<text x="75" y="72.7">+5V</text>
<text x="202" y="74">+5V</text>
<text x="77.9" y="80.9">U902</text>
<text x="98.9" y="80.5">RN902</text>
<text x="100" y="82.8">22R</text>
<text x="136.7" y="81">C902</text>
<text x="136.7" y="83.4">100nF</text>
<text x="149.4" y="81">C905</text>
<text x="149.4" y="83.4">100nF</text>
<text x="162.1" y="81">C907</text>
<text x="162.1" y="83.4">100nF</text>
<text x="206.2" y="82.2">U906</text>
<text x="225.9" y="81.8">RN905</text>
<text x="69.6" y="86">A0</text>
<text x="69.6" y="88.5">A1</text>
<text x="76.8" y="87.5" transform="rotate(-90 76.8 87.5)">VCC</text>
<text x="80.6" y="88.5">Y1</text>
<text x="80.6" y="86">Y0</text>
<text x="196.6" y="87.2">A0</text>
<text x="196.6" y="89.8">A1</text>
<text x="203.8" y="88.8" transform="rotate(-90 203.8 88.8)">VCC</text>
<text x="207.5" y="89.8">B1</text>
<text x="207.5" y="87.2">B0</text>
<text x="227" y="84.1">22R</text>
<text x="262.7" y="84.8">RN907</text>
<text x="69.6" y="91.1">A2</text>
<text x="69.6" y="93.6">A3</text>
<text x="80.6" y="93.6">Y3</text>
<text x="80.6" y="91.1">Y2</text>
<text x="131.5" y="95.5">GND</text>
<text x="196.6" y="92.3">A2</text>
<text x="196.6" y="94.9">A3</text>
<text x="207.5" y="94.9">B3</text>
<text x="207.5" y="92.3">B2</text>
<text x="268.7" y="94.2">GND</text>
<text x="69.6" y="96.1">A4</text>
<text x="69.6" y="98.7">A5</text>
<text x="69.6" y="101.2">A6</text>
<text x="80.6" y="101.2">Y6</text>
<text x="80.6" y="98.7">Y5</text>
<text x="80.6" y="96.1">Y4</text>
<text x="132.1" y="99.4">+5V</text>
<text x="196.6" y="97.4">A4</text>
<text x="196.6" y="99.9">A5</text>
<text x="207.5" y="99.9">B5</text>
<text x="207.5" y="97.4">B4</text>
<text x="69.6" y="103.8">A7</text>
<text x="80.6" y="103.8">Y7</text>
<text x="196.6" y="102.5">A6</text>
<text x="196.6" y="105">A7</text>
<text x="207.5" y="105">B7</text>
<text x="207.5" y="102.5">B6</text>
<text x="261.3" y="107.6">10K</text>
<text x="69.6" y="108.8">G1</text>
<text x="69.6" y="111.4">G2</text>
<text x="76.8" y="112.3" transform="rotate(-90 76.8 112.3)">GND</text>
<text x="136.7" y="111.5">C903</text>
<text x="136.7" y="113.8">100nF</text>
<text x="149.4" y="111.5">C906</text>
<text x="149.4" y="113.8">100nF</text>
<text x="196.6" y="110.1">A-&gt;B</text>
<text x="196.6" y="112.6">CE</text>
<text x="203.8" y="113.5" transform="rotate(-90 203.8 113.5)">GND</text>
<text x="59.1" y="118.4">GND</text>
<text x="77.7" y="115.2">74LS541</text>
<text x="204.7" y="116.5">74LS245</text>
<text x="74.4" y="124.7">GND</text>
<text x="131.5" y="126">GND</text>
<text x="201.4" y="126">GND</text>
<text x="75" y="129.9">+5V</text>
<text x="158.8" y="126.1">+5V</text>
<text x="231.2" y="126.1">+5V</text>
<text x="98.9" y="137.7">RN903</text>
<text x="163" y="134.3">U904</text>
<text x="235.4" y="134.3">U907</text>
<text x="69.6" y="143.1">A0</text>
<text x="77.9" y="138.1">U903</text>
<text x="80.6" y="143.1">Y0</text>
<text x="100" y="140">22R</text>
<text x="153.4" y="139.3">A0</text>
<text x="153.4" y="141.9">A1</text>
<text x="160.7" y="140.9" transform="rotate(-90 160.7 140.9)">VCC</text>
<text x="164.4" y="141.9">B1</text>
<text x="164.4" y="139.3">B0</text>
<text x="225.8" y="139.3">A0</text>
<text x="225.8" y="141.9">A1</text>
<text x="233" y="140.9" transform="rotate(-90 233 140.9)">VCC</text>
<text x="236.8" y="141.9">B1</text>
<text x="236.8" y="139.3">B0</text>
<text x="69.6" y="145.7">A1</text>
<text x="69.6" y="148.2">A2</text>
<text x="76.8" y="144.7" transform="rotate(-90 76.8 144.7)">VCC</text>
<text x="80.6" y="148.2">Y2</text>
<text x="80.6" y="145.7">Y1</text>
<text x="153.4" y="144.4">A2</text>
<text x="153.4" y="146.9">A3</text>
<text x="153.4" y="149.5">A4</text>
<text x="164.4" y="149.5">B4</text>
<text x="164.4" y="146.9">B3</text>
<text x="164.4" y="144.4">B2</text>
<text x="225.8" y="144.4">A2</text>
<text x="225.8" y="146.9">A3</text>
<text x="225.8" y="149.5">A4</text>
<text x="236.8" y="149.5">B4</text>
<text x="236.8" y="146.9">B3</text>
<text x="236.8" y="144.4">B2</text>
<text x="69.6" y="150.7">A3</text>
<text x="69.6" y="153.3">A4</text>
<text x="69.6" y="155.8">A5</text>
<text x="80.6" y="155.8">Y5</text>
<text x="80.6" y="153.3">Y4</text>
<text x="80.6" y="150.7">Y3</text>
<text x="153.4" y="152">A5</text>
<text x="153.4" y="154.6">A6</text>
<text x="164.4" y="154.6">B6</text>
<text x="164.4" y="152">B5</text>
<text x="225.8" y="152">A5</text>
<text x="225.8" y="154.6">A6</text>
<text x="236.8" y="154.6">B6</text>
<text x="236.8" y="152">B5</text>
<text x="69.6" y="158.4">A6</text>
<text x="69.6" y="160.9">A7</text>
<text x="80.6" y="160.9">Y7</text>
<text x="80.6" y="158.4">Y6</text>
<text x="153.4" y="157.1">A7</text>
<text x="164.4" y="157.1">B7</text>
<text x="225.8" y="157.1">A7</text>
<text x="236.8" y="157.1">B7</text>
<text x="69.6" y="166">G1</text>
<text x="153.4" y="162.2">A-&gt;B</text>
<text x="153.4" y="164.7">CE</text>
<text x="160.7" y="165.6" transform="rotate(-90 160.7 165.6)">GND</text>
<text x="225.8" y="162.2">A-&gt;B</text>
<text x="225.8" y="164.7">CE</text>
<text x="233" y="165.6" transform="rotate(-90 233 165.6)">GND</text>
<text x="69.6" y="168.5">G2</text>
<text x="76.8" y="169.4" transform="rotate(-90 76.8 169.4)">GND</text>
<text x="77.7" y="172.4">74LS541</text>
<text x="143" y="171.7">GND</text>
<text x="161.5" y="168.6">74LS245</text>
<text x="215.3" y="171.7">GND</text>
<text x="233.9" y="168.6">74LS245</text>
<text x="59.1" y="175.5">GND</text>
<text x="158.2" y="178">GND</text>
<text x="230.6" y="178">GND</text>
<text x="74.4" y="181.9">GND</text>
</g>
<g font-size="1.8" fill="#848400">
<text x="31.4" y="25">A[1..23]</text>
<text x="133.6" y="25">BA[1..19]</text>
<text x="158.4" y="26.3">D[0..15]</text>
<text x="258.1" y="26.3">BD[0..15]</text>
<text x="36.7" y="53">AS</text>
<text x="163.2" y="56.8">EXT_LDS</text>
<text x="165.7" y="54.2">RDWR</text>
<text x="163" y="112.6">EXT_UDS</text>
<text x="133.6" y="139.3">BRESET</text>
<text x="135.9" y="141.9">BLDS</text>
<text x="179.3" y="139.3">RESET</text>
<text x="179.3" y="141.9">LDS</text>
<text x="133.9" y="146.9">BRDWR</text>
<text x="135.7" y="144.4">BUDS</text>
<text x="137" y="149.5">BAS</text>
<text x="179.3" y="149.5">AS</text>
<text x="179.3" y="146.9">RDWR</text>
<text x="179.3" y="144.4">UDS</text>
<text x="135.5" y="152">BVMA</text>
<text x="138.3" y="154.6">BE</text>
<text x="179.3" y="152">VMA</text>
<text x="179.3" y="154.6">E</text>
<text x="133.8" y="157.1">BCLK10</text>
<text x="179.3" y="157.1">CLK10</text>
<text x="89" y="185">BCS_EXTREG[1..4]</text>
<text x="128.5" y="182.5">CS_EXTREG[1..4]</text>
<text x="88" y="190.1">BCS_EXTDATA[1..4]</text>
<text x="128.5" y="187.6">CS_EXTDATA[1..4]</text>
</g>
<g font-size="1.8">
<text x="57.1" y="29.2">A1</text>
<text x="109.2" y="29.2">BA1</text>
<text x="57.1" y="31.7">A2</text>
<text x="57.1" y="34.3">A3</text>
<text x="109.2" y="31.7">BA2</text>
<text x="109.2" y="34.3">BA3</text>
<text x="184.1" y="35.6">D2</text>
<text x="184.1" y="30.5">D0</text>
<text x="184.1" y="33">D1</text>
<text x="236.2" y="30.5">BD0</text>
<text x="236.2" y="33">BD1</text>
<text x="236.2" y="35.6">BD2</text>
<text x="251.5" y="30.5">BD0</text>
<text x="251.5" y="33">BD1</text>
<text x="251.5" y="35.6">BD2</text>
<text x="57.1" y="41.9">A6</text>
<text x="57.1" y="39.4">A5</text>
<text x="57.1" y="36.8">A4</text>
<text x="109.2" y="36.8">BA4</text>
<text x="109.2" y="39.4">BA5</text>
<text x="109.2" y="41.9">BA6</text>
<text x="184.1" y="38.1">D3</text>
<text x="184.1" y="40.6">D4</text>
<text x="236.2" y="38.1">BD3</text>
<text x="236.2" y="40.6">BD4</text>
<text x="251.5" y="38.1">BD3</text>
<text x="251.5" y="40.6">BD4</text>
<text x="57.1" y="47">A8</text>
<text x="57.1" y="44.4">A7</text>
<text x="109.2" y="44.4">BA7</text>
<text x="109.2" y="47">BA8</text>
<text x="184.1" y="43.2">D5</text>
<text x="184.1" y="45.7">D6</text>
<text x="236.2" y="43.2">BD5</text>
<text x="236.2" y="45.7">BD6</text>
<text x="251.5" y="45.7">BD6</text>
<text x="251.5" y="43.2">BD5</text>
<text x="184.1" y="48.3">D7</text>
<text x="236.2" y="48.3">BD7</text>
<text x="251.5" y="48.3">BD7</text>
<text x="57.1" y="87.6">A10</text>
<text x="57.1" y="85.1">A9</text>
<text x="109.2" y="85.1">BA9</text>
<text x="109.2" y="87.6">BA10</text>
<text x="184.1" y="86.4">D8</text>
<text x="184.1" y="88.9">D9</text>
<text x="236.2" y="86.4">BD8</text>
<text x="236.2" y="88.9">BD9</text>
<text x="251.5" y="86.4">BD8</text>
<text x="251.5" y="88.9">BD9</text>
<text x="57.1" y="92.7">A12</text>
<text x="57.1" y="95.2">A13</text>
<text x="57.1" y="90.2">A11</text>
<text x="109.2" y="90.2">BA11</text>
<text x="109.2" y="92.7">BA12</text>
<text x="109.2" y="95.2">BA13</text>
<text x="184.1" y="91.4">D10</text>
<text x="184.1" y="94">D11</text>
<text x="236.2" y="91.4">BD10</text>
<text x="236.2" y="94">BD11</text>
<text x="251.5" y="91.4">BD10</text>
<text x="251.5" y="94">BD11</text>
<text x="57.1" y="97.8">A14</text>
<text x="57.1" y="100.3">A15</text>
<text x="109.2" y="100.3">BA15</text>
<text x="109.2" y="97.8">BA14</text>
<text x="184.1" y="99.1">D13</text>
<text x="184.1" y="96.5">D12</text>
<text x="184.1" y="101.6">D14</text>
<text x="236.2" y="96.5">BD12</text>
<text x="236.2" y="99.1">BD13</text>
<text x="236.2" y="101.6">BD14</text>
<text x="251.5" y="96.5">BD12</text>
<text x="251.5" y="99.1">BD13</text>
<text x="251.5" y="101.6">BD14</text>
<text x="57.1" y="102.9">A16</text>
<text x="109.2" y="102.9">BA16</text>
<text x="184.1" y="104.1">D15</text>
<text x="236.2" y="104.1">BD15</text>
<text x="251.5" y="104.1">BD15</text>
<text x="57.1" y="142.2">A17</text>
<text x="109.2" y="142.2">BA17</text>
<text x="201.7" y="138.4">BCS_EXTREG1</text>
<text x="201.7" y="141">BCS_EXTREG2</text>
<text x="201.7" y="143.5">BCS_EXTREG3</text>
<text x="250.2" y="138.4">CS_EXTREG1</text>
<text x="250.2" y="141">CS_EXTREG2</text>
<text x="250.2" y="143.5">CS_EXTREG3</text>
<text x="57.1" y="144.8">A18</text>
<text x="57.1" y="147.3">A19</text>
<text x="109.2" y="144.8">BA18</text>
<text x="109.2" y="147.3">BA19</text>
<text x="200.6" y="148.6">BCS_EXTDATA1</text>
<text x="201.7" y="146">BCS_EXTREG4</text>
<text x="250.2" y="148.6">CS_EXTDATA1</text>
<text x="250.2" y="146">CS_EXTREG4</text>
<text x="200.6" y="151.1">BCS_EXTDATA2</text>
<text x="200.6" y="153.7">BCS_EXTDATA3</text>
<text x="250.2" y="151.1">CS_EXTDATA2</text>
<text x="250.2" y="153.7">CS_EXTDATA3</text>
<text x="200.6" y="156.2">BCS_EXTDATA4</text>
<text x="250.2" y="156.2">CS_EXTDATA4</text>
<text x="107.9" y="184.1">BCS_EXTREG[1..4]</text>
<text x="107.9" y="181.6">CS_EXTREG[1..4]</text>
<text x="107.9" y="186.7">CS_EXTDATA[1..4]</text>
<text x="107.9" y="189.2">BCS_EXTDATA[1..4]</text>
</g>
</svg>
